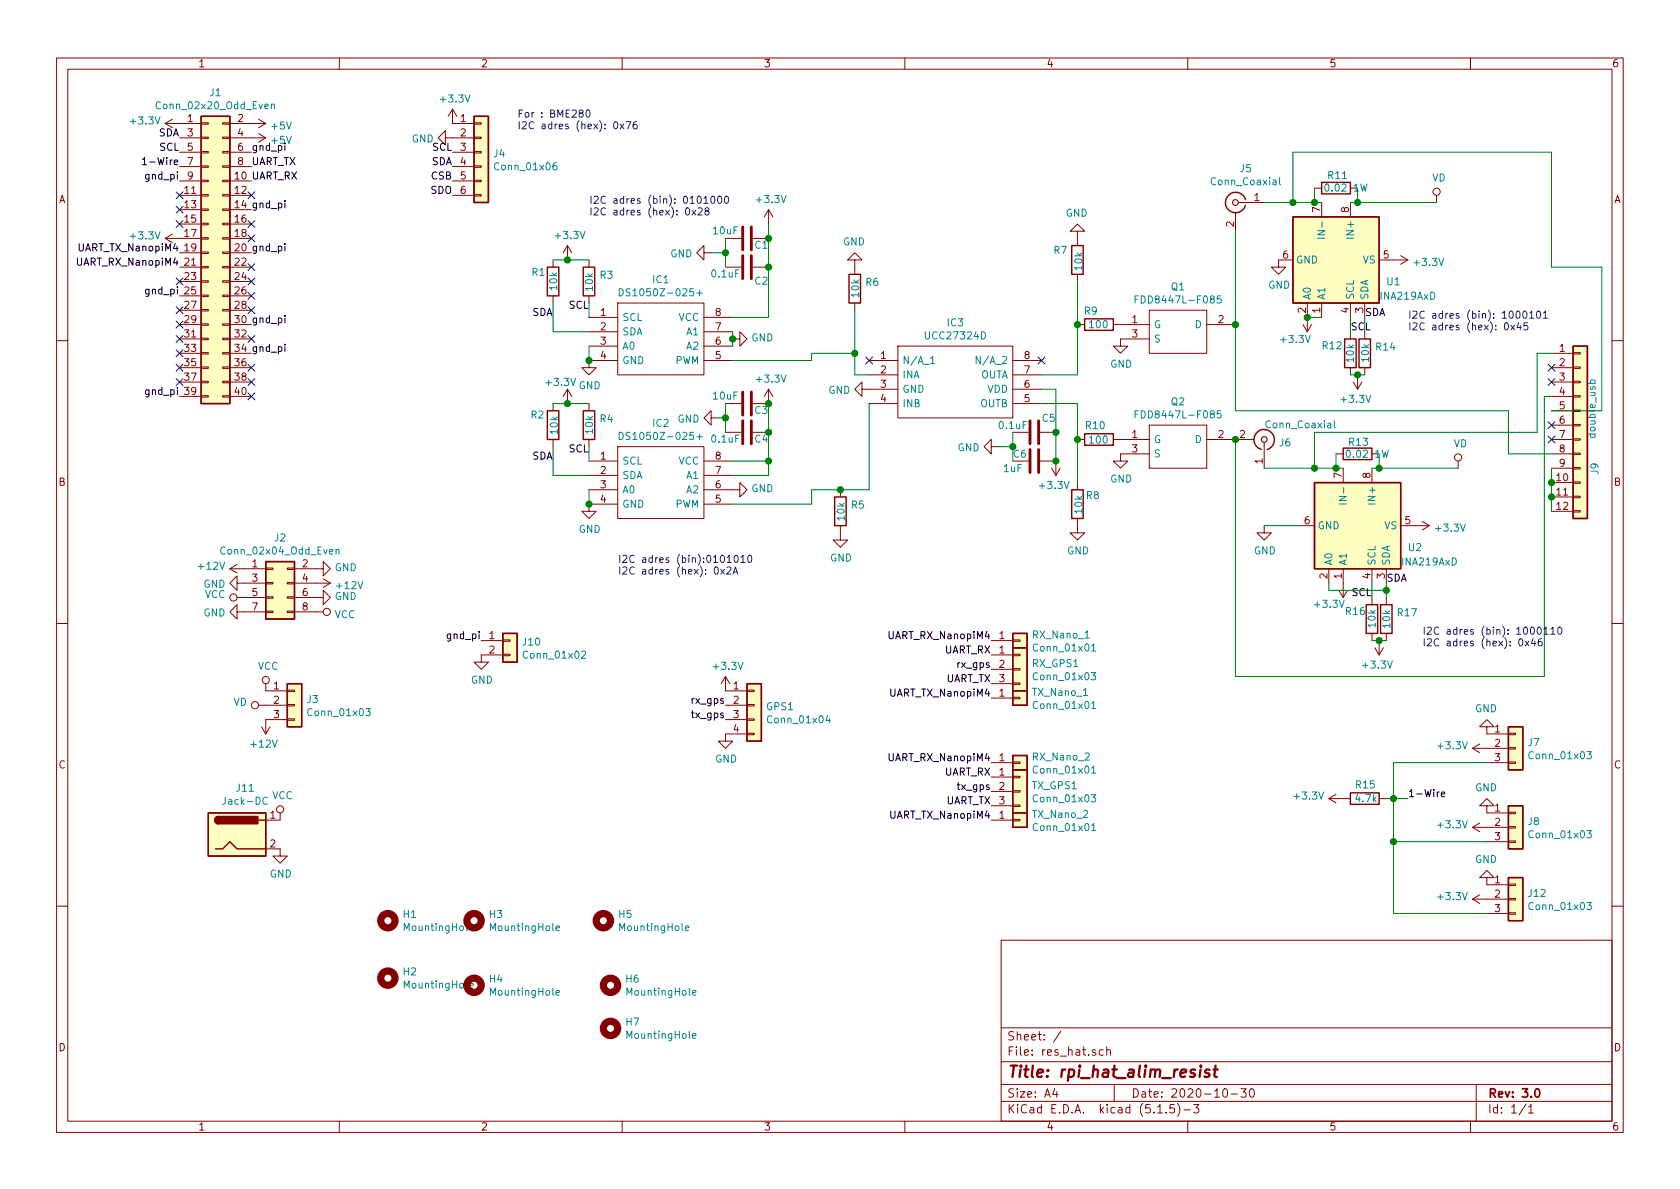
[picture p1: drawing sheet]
<svg xmlns="http://www.w3.org/2000/svg" width="297mm" height="210mm" viewBox="0 0 297 210" stroke-linecap="round" stroke-linejoin="round" font-family="sans-serif">
<g fill="none" stroke="#840000" stroke-width=".18">
<path d="M10 10.3h277v189.9h-277zM12 12.2h273v186.1h-273zM60 10.3v1.9M80 19.3v2.5h3.8M80 19.3l-.8 1.3M80 19.3l.8 1.3M110 10.3v1.9M160 10.3v1.9M210 10.3v1.9M260 10.3v1.9M29.2 21.8l1.3 .8M29.2 21.8h6.4"/>
<path d="M30.5 21.1l-1.3 .7M31.7 24.4h3.9M31.7 32h3.9M31.7 34.5h3.9M31.7 37.1h3.9M31.7 39.6h3.9M31.7 26.9h3.9M31.7 29.5h3.9M35.6 39.5h1.2v.2h-1.2zM35.6 37h1.2v.2h-1.2zM35.6 34.4h1.2v.3h-1.2zM35.6 31.9h1.2v.2h-1.2z"/>
<path d="M35.6 29.3h1.2v.3h-1.2zM35.6 26.8h1.2v.2h-1.2zM35.6 24.3h1.2v.2h-1.2zM35.6 21.7h1.2v.3h-1.2zM39.4 39.5h1.2v.2h-1.2zM39.4 37h1.2v.2h-1.2zM39.4 34.4h1.2v.3h-1.2zM39.4 31.9h1.2v.2h-1.2zM39.4 29.3h1.2v.3h-1.2zM39.4 26.8h1.2v.2h-1.2zM39.4 24.3h1.2v.2h-1.2zM39.4 21.7h1.2v.3h-1.2z"/>
<path d="M40.6 21.8h6.4M40.6 24.4h6.4M40.6 32h3.8M40.6 34.5h3.8M40.6 37.1h3.8M40.6 39.6h3.8M40.6 26.9h3.8M40.6 29.5h3.8M45.7 21.1l1.3 .7M45.7 23.6l1.3 .8M47 21.8l-1.3 .8M47 24.4l-1.3 .7"/>
<path d="M78.7 24.4v-1.3l-1.2 1.3 1.2 1.2v-1.2h5.1M80 32h3.8M80 34.5h3.8M80 26.9h3.8M80 29.5h3.8M83.8 31.9h1.3v.2h-1.3zM83.8 34.4h1.3v.3h-1.3zM83.8 29.3h1.3v.3h-1.3zM83.8 24.3h1.3v.2h-1.3zM83.8 21.7h1.3v.3h-1.3zM83.8 26.8h1.3v.2h-1.3zM135.9 37.1v2.5"/>
<path d="M135.9 37.1l-.8 1.2M135.9 37.1l.8 1.2M218.4 37.6v3.3M218.9 35.8h4.6M232.4 33.3h1.3M233.7 35.8v2.5M238.8 35.8v2.5M254 34.5v1.3M29.2 42.2h6.4M29.2 42.2l1.3 .7M30.5 41.4l-1.3 .8M31.7 47.2h3.9"/>
<path d="M31.7 57.4h3.9M31.7 59.9h3.9M31.7 44.7h3.9M31.7 49.8h3.9M31.7 52.3h3.9M31.7 54.9h3.9M35.6 49.7h1.2v.2h-1.2zM35.6 52.2h1.2v.2h-1.2zM35.6 54.7h1.2v.3h-1.2zM35.6 57.3h1.2v.2h-1.2zM35.6 59.8h1.2v.3h-1.2zM35.6 47.1h1.2v.3h-1.2z"/>
<path d="M35.6 42h1.2v.3h-1.2zM35.6 44.6h1.2v.2h-1.2zM39.4 49.7h1.2v.2h-1.2zM39.4 52.2h1.2v.2h-1.2zM39.4 54.7h1.2v.3h-1.2zM39.4 57.3h1.2v.2h-1.2zM39.4 59.8h1.2v.3h-1.2zM39.4 47.1h1.2v.3h-1.2zM39.4 42h1.2v.3h-1.2zM39.4 44.6h1.2v.2h-1.2zM40.6 47.2h3.8M40.6 42.2h3.8"/>
<path d="M40.6 57.4h3.8M40.6 59.9h3.8M40.6 44.7h3.8M40.6 49.8h3.8M40.6 52.3h3.8M40.6 54.9h3.8M97.8 46v1.2M97.8 52.3v1.3M100.3 43.4v2.6M100.3 43.4l-.7 1.3M100.3 43.4l.8 1.3M104.1 46v1.2"/>
<path d="M104.1 52.3v1.3M104.1 56.1h5.1M104.1 58.7h5.1M109.2 53.6h15.3v12.7h-15.3zM124.5 44.7v-1.3l-1.3 1.3 1.3 1.3v-1.3h1.2M124.5 56.1h5M124.5 58.7h5M128.3 47.2h2.8M128.3 42.2h2.8M129.5 59.9h1.3v-1.2l1.3 1.2-1.3 1.3v-1.3M133.1 47.2h2.8M151.1 46h1.3l-1.3-1.3-1.2 1.3h1.2v2.5"/>
<path d="M151.1 53.6v1.3M190.5 40.9h1.3l-1.3-1.3-1.3 1.3h1.3v2.5M190.5 57.4h1.3M190.5 48.5v1.3M196.8 57.4h6.4M203.2 59.9h-5.1v1.3h1.3l-1.3 1.3-1.3-1.3h1.3M203.2 54.9h10.2v7.6h-10.2zM213.4 57.4h5M228.6 46h-2.5v1.2h1.2l-1.2 1.3-1.3-1.3h1.3M230.4 57.4l.7 1.3M231.1 53.6v5.1M231.9 57.4l-.8 1.3"/>
<path d="M233.7 53.6v2.5M238.8 53.6v2.5M238.8 58.7v1.2M241.3 53.6v2.5M241.3 58.7v1.2M243.8 46h5.1M247.6 45.2l1.3 .8M248.9 46l-1.3 .7M10 60.2h2M31.7 62.5h3.9M31.7 65h3.9M31.7 67.6h3.9"/>
<path d="M31.7 70.1h3.9M35.6 62.4h1.2v.2h-1.2zM35.6 64.9h1.2v.2h-1.2zM35.6 67.4h1.2v.3h-1.2zM35.6 70h1.2v.2h-1.2zM39.4 62.4h1.2v.2h-1.2zM39.4 64.9h1.2v.2h-1.2zM39.4 67.4h1.2v.3h-1.2zM39.4 70h1.2v.2h-1.2zM40.6 62.5h3.8M40.6 65h3.8M40.6 67.6h3.8"/>
<path d="M40.6 70.1h3.8M97.8 71.4v1.2M97.8 77.7v1.3M100.3 68.8l-.7 1.3M100.3 68.8v2.6M100.3 68.8l.8 1.3M104.1 71.4v1.2M104.1 77.7v1.3M104.1 61.2h5.1M109.2 63.7h-5.1v1.3h1.3l-1.3 1.3-1.2-1.3h1.2M109.2 79h15.3v12.7h-15.3zM124.5 61.2h5"/>
<path d="M124.5 63.7h5M125.7 73.9v-1.3l-1.2 1.3 1.2 1.3v-1.3h1.3M128.3 76.4h2.8M128.3 71.4h2.8M135.9 68.8l-.8 1.3M135.9 68.8v2.6M135.9 68.8l.8 1.3M152.4 68.8v-1.2l-1.3 1.2 1.3 1.3v-1.3h6.3M153.7 63.7h5M153.7 71.4h5M153.7 66.3h5M158.7 61.2h20.4v12.7h-20.4z"/>
<path d="M175.3 79v-1.3l-1.3 1.3 1.3 1.3v-1.3h1.2M179.1 76.4h2.8M179.1 63.7h5M179.1 71.4h5M179.1 66.3h5M179.1 68.8h5M183.9 76.4h2.8M190.5 77.7h1.3M196.8 77.7h6.4M203.2 75.2h10.2v7.6h-10.2zM213.4 77.7h8.3M223.5 78.2v4.6"/>
<path d="M238.8 65v1.3M239.3 67.6l.7 1.2M240 66.3v2.5M240.8 67.6l-.8 1.2M241.3 65v1.3M274.3 62.5h3.8M274.3 65h3.8M274.3 67.6h3.8M274.3 70.1h3.8M274.3 72.6h3.8M274.3 75.2h3.8M274.3 77.7h3.8"/>
<path d="M278.1 77.6h1.3v.2h-1.3zM278.1 72.5h1.3v.3h-1.3zM278.1 70h1.3v.2h-1.3zM278.1 67.4h1.3v.3h-1.3zM278.1 64.9h1.3v.2h-1.3zM278.1 75.1h1.3v.2h-1.3zM278.1 62.4h1.3v.2h-1.3zM285 60.2h2M41.9 99.8l-1.3 .8M104.1 81.5h5.1M104.1 84.1h5.1M104.1 86.6h5.1"/>
<path d="M109.2 89.1h-5.1v1.3h1.3l-1.3 1.3-1.2-1.3h1.2M124.5 86.6h6.3v-1.3l1.3 1.3-1.3 1.3v-1.3M124.5 81.5h5M124.5 84.1h5M124.5 89.1h5M148.6 93v2.5h1.3l-1.3 1.3-1.3-1.3h1.3M148.6 86.6v1.3M183.9 81.5h2.8v2.6M185.9 82.8l.8 1.3M187.5 82.8l-.8 1.3M190.5 91.7v2.5h1.3l-1.3 1.3-1.3-1.3h1.3M190.5 85.3v1.3"/>
<path d="M203.2 80.3h-5.1v1.2h1.3l-1.3 1.3-1.3-1.3h1.3M223.5 93v1.2h1.3l-1.3 1.3-1.3-1.3h1.3M229.9 93h2.5M236.2 80.3h1.3M237.5 82.8v2.5M242.6 82.8v2.5M247.6 93h5.1M251.5 92.2l1.2 .8M252.7 93l-1.2 .7M257.8 81.5v1.3M274.3 85.3h3.8M274.3 87.9h3.8"/>
<path d="M274.3 90.4h3.8M274.3 80.3h3.8M274.3 82.8h3.8M278.1 80.1h1.3v.3h-1.3zM278.1 82.7h1.3v.2h-1.3zM278.1 85.2h1.3v.3h-1.3zM278.1 87.8h1.3v.2h-1.3zM278.1 90.3h1.3v.2h-1.3zM10 110.3h2M40.6 100.6h6.4M40.6 100.6l1.3 .7M41.9 108.2v-1.3l-1.3 1.3 1.3 1.3v-1.3h5.1"/>
<path d="M41.9 103.1v-1.3l-1.3 1.3 1.3 1.3v-1.3h5.1M41.9 105.7h5.1M47 108.1h1.3v.2h-1.3zM47 105.5h1.3v.3h-1.3zM47 100.5h1.3v.2h-1.3zM47 103h1.3v.2h-1.3zM50.8 108.1h1.3v.2h-1.3zM50.8 105.5h1.3v.3h-1.3zM50.8 100.5h1.3v.2h-1.3zM50.8 103h1.3v.2h-1.3zM52.1 105.7h5v-1.3l1.3 1.3-1.3 1.2v-1.2M52.1 100.6h5v-1.3l1.3 1.3-1.3 1.2v-1.2"/>
<path d="M52.1 103.1h6.3M52.1 108.2h5M57.1 102.4l1.3 .7M58.4 103.1l-1.3 .8M85.1 113.3h3.8M88.9 115.7h1.3v.2h-1.3zM88.9 113.2h1.3v.2h-1.3zM88.9 115.8h-3.8v1.3h1.3l-1.3 1.3-1.3-1.3h1.3M128.3 119.6v2.6h3.8M128.3 119.6l-.8 1.3M128.3 119.6l.7 1.3M175.3 113.3h3.8"/>
<path d="M175.3 115.8h3.8M175.3 118.4h3.8M179.1 115.7h1.2v.2h-1.2zM179.1 118.2h1.2v.3h-1.2zM179.1 113.2h1.2v.2h-1.2zM234.9 100.6v2.5M236.7 104.4l.8 1.3M237.5 100.6v5.1M238.3 104.4l-.8 1.3M242.6 100.6v2.5M242.6 105.7v1.2M242.6 112v1.3"/>
<path d="M243.1 114.5l.7 1.3M243.8 113.3v2.5M244.6 114.5l-.8 1.3M245.1 100.6v2.5M245.1 105.7v1.2M245.1 112v1.3M285 110.3h2M45.7 124.7h5.1M46.2 128.5l.8 1.3M47 120.9v1.3h3.8M47.8 128.5l-.8 1.3M50.8 127.1h1.3v.3h-1.3z"/>
<path d="M50.8 122h1.3v.3h-1.3zM50.8 124.6h1.3v.2h-1.3zM50.8 127.2h-3.8v2.6M128.3 124.7h3.8M128.3 127.2h3.8M132.1 129.7h1.2v.2h-1.2zM132.1 127.1h1.2v.3h-1.2zM132.1 122h1.2v.3h-1.2zM132.1 124.6h1.2v.2h-1.2zM132.1 129.8h-3.8v1.3h1.2l-1.2 1.2-1.3-1.2h1.3M175.3 134.9h3.8M175.3 137.4h3.8"/>
<path d="M175.3 139.9h3.8M175.3 120.9h3.8M175.3 123.4h3.8M179.1 137.3h1.2v.2h-1.2zM179.1 139.8h1.2v.3h-1.2zM179.1 120.8h1.2v.2h-1.2zM179.1 123.3h1.2v.3h-1.2zM179.1 134.7h1.2v.3h-1.2zM260.3 132.3l1.3 .8M260.3 132.3h6.4M261.6 131.6l-1.3 .7M262.9 128.5h1.3l-1.3-1.3-1.3 1.3h1.3v1.3h3.8"/>
<path d="M262.9 134.9h3.8M266.7 134.7h1.3v.3h-1.3zM266.7 129.7h1.3v.2h-1.3zM266.7 132.2h1.3v.3h-1.3zM47 150.1h2.5v1.3h1.3l-1.3 1.2-1.2-1.2h1.2M49.5 143.8v1.2h-2.5M175.3 142.5h3.8M175.3 145h3.8M179.1 142.4h1.2v.2h-1.2zM179.1 144.9h1.2v.3h-1.2zM234.9 141.2h3.9M234.9 141.2l1.3 .8"/>
<path d="M236.2 140.5l-1.3 .7M243.8 141.2h1.3M260.3 146.3h6.4M260.3 146.3l1.3 .8M260.3 159h6.4M260.3 159l1.3 .8M261.6 145.5l-1.3 .8M261.6 158.2l-1.3 .8M262.9 142.5h1.3l-1.3-1.3-1.3 1.3h1.3v1.3h3.8M262.9 155.2h1.3l-1.3-1.3-1.3 1.3h1.3v1.3h3.8M262.9 148.8h3.8M266.7 148.7h1.3v.3h-1.3z"/>
<path d="M266.7 143.6h1.3v.3h-1.3zM266.7 146.2h1.3v.2h-1.3zM266.7 156.3h1.3v.3h-1.3zM266.7 158.9h1.3v.2h-1.3zM10 160.2h2M177 166.3h108v32h-108zM262.9 161.5h3.8M266.7 161.4h1.3v.3h-1.3zM285 160.2h2M60 198.3v1.9M110 198.3v1.9M160 198.3v1.9"/>
<path d="M177 194.8h108M177 191.8h108M177 187.8h108M177 181.8h108M186.5 192.5l-.4 1h1M186.8 193v1M187.6 182.3l-1.3 2M195 185.7l-.4-.1-.3 .3 .1 .6 .2 .1 .4-.1M195.7 185.7h.1a.37 .37 0 0 1 .5 .1v.8M195.7 185.1v1.5M197 191.8v3M204.7 196.8h.8"/>
<path d="M206.2 196.7v.1M207.6 195.3h-.7l-.1 .7 .2-.1 .5 .1 .2 .2-.1 .5-.2 .1-.6-.1M208.2 195.1a1.71 1.71 0 0 1 0 2.3M209.3 196.3h1.2M210 198.3v1.9M211 195.3h1l-.5 .6 .4 .1v.7l-.2 .1-.7-.1M216.3 192.7l.4-.2a.94 .94 0 0 1 0 1.5 .79 .79 0 0 1-.4-1.3zM217.7 193.5h1.1M219.4 192.5h.9l-.5 .6 .5 .1v.7l-.3 .1-.6-.1M221.1 192.6l.2-.1a.8 .8 0 0 1 .5 .8 .8 .8 0 0 1-.5 .7 1 1 0 0 1-.2-1.4zM260 198.3v1.9M261 191.8v6.5"/>
<path d="M269.8 195.2l-1.2 2M270.3 195.8l.4-.5v1.5M270.3 196.8h.8"/>
<circle cx="254" cy="33.9" r=".63"/>
<circle cx="257.8" cy="80.9" r=".63"/>
<circle cx="41.3" cy="105.7" r=".63"/>
<circle cx="57.8" cy="108.2" r=".63"/>
<circle cx="45.1" cy="124.7" r=".63"/>
<circle cx="47" cy="120.3" r=".63"/>
<circle cx="49.5" cy="143.1" r=".63"/>
</g>
<path d="M271.5 192.7l.2-.2a.81 .81 0 0 1 .6 .6 .81 .81 0 0 1-.3 .8l-.1 .1a.79 .79 0 0 1-.4-1.3z" fill="none" stroke="#840000" stroke-width=".3"/>
<path d="M212.3 189.1l-.2 1.3M212.3 188.4v.2M213.9 189.2a.49 .49 0 0 0-.8 .3v.2l.5 .1 .3 .3-.4 .3-.5-.1M214.6 189.1h.7M214.9 188.4l-.2 1.8 .1 .1 .3 .1" fill="none" stroke="#840000" stroke-width=".41"/>
<g fill="#ffffc2" stroke="#ffffc2" stroke-width=".18">
<path d="M47 99.3h5.1v10.2h-5.1z"/>
<path d="M266.7 142.5h2.5v7.6h-2.5z"/>
<path d="M266.7 128.5h2.5v7.6h-2.5z"/>
<path d="M50.8 120.9h2.5v7.6h-2.5z"/>
<path d="M179.1 136.1h2.5v7.7h-2.5z"/>
<path d="M179.1 143.8h2.5v2.5h-2.5z"/>
<path d="M266.7 155.2h2.5v7.6h-2.5z"/>
<path d="M278.1 61.2h2.6v30.5h-2.6z"/>
<path d="M88.9 112h2.5v5.1h-2.5z"/>
<path d="M36.8 143.8h10.2v7.6h-10.2z"/>
<path d="M132.1 120.9h2.5v10.2h-2.5z"/>
<path d="M179.1 114.5h2.5v7.7h-2.5z"/>
<path d="M179.1 112h2.5v2.5h-2.5z"/>
<path d="M179.1 122.2h2.5v2.5h-2.5z"/>
<path d="M179.1 133.6h2.5v2.5h-2.5z"/>
<path d="M228.6 38.3h15.2v15.3h-15.2z"/>
<path d="M232.4 85.3h15.2v15.3h-15.2z"/>
<path d="M35.6 20.6h5v50.8h-5z"/>
<path d="M83.8 20.6h2.6v15.2h-2.6z"/>
</g>
<g fill="none" stroke="#840000" stroke-width=".25">
<path d="M35.6 20.6h5v50.8h-5zM83.8 20.6h2.6v15.2h-2.6zM220.2 35.3a1.8 1.8 0 0 0-2.7-1 1.8 1.8 0 0 0-.1 2.9 1.8 1.8 0 0 0 2.8-.9M228.6 38.3h15.2v15.3h-15.2zM233.7 32.3h5.1v2h-5.1zM96.8 47.2h2v5.1h-2zM103.1 47.2h2.1v5.1h-2.1zM150.1 48.5h2v5.1h-2zM189.5 43.4h2v5.1h-2zM191.8 56.4h5v2h-5zM237.7 59.9h2.1v5.1h-2.1zM240.3 59.9h2v5.1h-2z"/>
<path d="M96.8 72.6h2v5.1h-2zM103.1 72.6h2.1v5.1h-2.1zM191.8 76.7h5v2h-5zM223.5 76a1.8 1.8 0 0 1 1.8 1.5 1.8 1.8 0 0 1-1.3 2M223.5 75.9a1.8 1.8 0 0 0-1.8 1.6 1.8 1.8 0 0 0 1.3 2M237.5 79.2h5.1v2.1h-5.1zM278.1 61.2h2.6v30.5h-2.6zM47 99.3h5.1v10.2h-5.1zM147.6 87.9h2v5.1h-2zM189.5 86.6h2v5.1h-2zM232.4 85.3h15.2v15.3h-15.2zM88.9 112h2.5v5.1h-2.5z"/>
<path d="M179.1 114.5h2.5v7.7h-2.5zM179.1 112h2.5v2.5h-2.5zM241.6 106.9h2v5.1h-2zM244.1 106.9h2v5.1h-2zM50.8 120.9h2.5v7.6h-2.5zM132.1 120.9h2.5v10.2h-2.5zM179.1 136.1h2.5v7.7h-2.5zM179.1 122.2h2.5v2.5h-2.5zM179.1 133.6h2.5v2.5h-2.5zM266.7 128.5h2.5v7.6h-2.5zM36.8 143.8h10.2v7.6h-10.2zM38.1 150.1h1.3l1.2-1.3 1.3 1.3h5.1"/>
<path d="M38.6 144.4a.63 .63 0 0 0-.6 .6 .63 .63 0 0 0 .6 .7M45.7 145h1.3M179.1 143.8h2.5v2.5h-2.5zM238.8 140.2h5v2h-5zM266.7 142.5h2.5v7.6h-2.5zM266.7 155.2h2.5v7.6h-2.5z"/>
</g>
<g fill="none" stroke="#008484" stroke-width=".18">
<path d="M48 18.5l.2-.1 .3 .1v.7M48 18.4v.8M98.4 28.8h-.4a.87 .87 0 0 0 0 1.2l.4-.1v-.5l-.4-.1-.2 .2M226.2 31.4v1.1l.2 .2M109.5 51a.64 .64 0 0 1 .7 .7 .64 .64 0 0 1-.7 .6zM123.2 51.8h1M123.7 51.4v.9M200.7 52.9h.4M201.3 52.3h-.6v1.3M215.8 52.3h-.5l-.1 .6 .5-.1 .2 .3v.3l-.2 .2-.5-.1M233 42.1h1.2M238 42.1h1.3"/>
<path d="M109.5 76.4a.64 .64 0 0 1 .7 .7 .64 .64 0 0 1-.7 .6zM123.2 77.2h1M123.7 76.8v.9M164.5 63.4l.4-.4v1.3M164.5 64.3h.8M173.3 63v1.3l-.7-1.3v1.3M200.7 73.2h.4M201.3 72.6h-.6v1.3M215.8 72.6h-.5l-.1 .6 .5-.1 .2 .3v.3l-.2 .2-.5-.1M235.9 74.4v1.1l.2 .2M281.3 67.8l-.1-.4 .2-.2 .6 .1v.5M59.4 97.3l.2-.2 .3 .1v.8"/>
<path d="M59.4 97.1v.9M236.8 89.1h1.2M241.9 89.1h1.2M102.8 115.3l.5-.2 .3 .4-.1 .2-.7 .7h.8M192.9 118.9h.8l-.4 .5 .4 .2-.1 .6h-.5l-.2-.1M193 114.2l.4-.3v1.2M193 115.1h.7M64.7 125.3h.8l-.5 .5 .4 .1v.6l-.5 .1-.2-.2M146.3 126.5l-.3 .9h.8M146.6 127v.8M193 124.4l.4-.4v1.3M193 135.8l.4-.3v1.2"/>
<path d="M193 125.3h.7M193 136.7h.7M280.6 132.9h.8l-.5 .5 .4 .1v.6l-.5 .1-.2-.1M47.3 141.1a.6 .6 0 0 0-.9 .4 .6 .6 0 0 0 .6 .7l.3-.1M192.9 140.5h.8l-.4 .5 .4 .1-.1 .7h-.5l-.2-.1M193 146l.4-.4v1.3M193 146.9h.7M280.6 146.9h.8l-.5 .5 .4 .1v.6l-.5 .1-.2-.2M280.6 159.6h.8l-.5 .5 .4 .1v.6l-.5 .1-.2-.2M83.1 164.1l.6-.1-.1-.2-.3-.1-.2 .2 .1 .6h.4M83.1 174.3l.6-.1-.1-.3h-.3l-.2 .2 .1 .6h.4M98.3 164.1l.6-.1v-.2l-.4-.1-.2 .2 .1 .6h.5"/>
<path d="M98.3 175.6l.6-.1v-.3h-.4l-.2 .1 .1 .6h.5M121.2 164.1l.6-.1-.1-.2-.3-.1-.2 .2 .1 .6h.4M122.5 175.6l.6-.1-.1-.3h-.3l-.2 .1v.6h.5M122.5 183.2l.6-.1-.1-.3h-.3l-.2 .2v.6h.5"/>
</g>
<path d="M131.3 40.1v4.1M131.3 45.2v4.1M132.8 40.1v4.1M132.8 45.2v4.1M131.3 69.3v4.1M131.3 74.4v4.1M132.8 69.3v4.1M132.8 74.4v4.1M182.1 74.4v4.1M182.1 79.5v4.1M183.6 74.4v4.1M183.6 79.5v4.1" fill="none" stroke="#840000" stroke-width=".51"/>
<g fill="none" stroke="#840000" stroke-width="1.3">
<circle cx="68.6" cy="173" r="1.27"/>
<circle cx="68.6" cy="162.8" r="1.27"/>
<circle cx="83.8" cy="174.2" r="1.27"/>
<circle cx="83.8" cy="162.8" r="1.27"/>
<circle cx="106.7" cy="162.8" r="1.27"/>
<circle cx="107.9" cy="174.2" r="1.27"/>
<circle cx="107.9" cy="181.9" r="1.27"/>
</g>
<g fill="#840000" stroke="#840000" stroke-width=".25">
<path d="M38.2 144.6l.4-.2v1.3a.64 .64 0 0 1-.6-.4 .64 .64 0 0 1 .2-.7z"/>
<path d="M38.6 144.4h7v1.3h-7z"/>
</g>
<g fill="none" stroke="#840000" stroke-width=".2">
<circle cx="218.4" cy="35.8" r=".51"/>
<circle cx="223.5" cy="77.7" r=".51"/>
</g>
<g fill="none" stroke="#008400" stroke-width=".18">
<path d="M135.9 39.6v16.5h-6.4M223.5 35.8h10.2M228.6 35.8v-8.9h45.7v20.3h8.9v25.4h-8.9M232.4 33.3v2.5M238.8 35.8h15.2M240 33.3v2.5M97.8 46h6.3M97.8 53.6v5.1h6.3M104.1 53.6v2.5M125.7 44.7h2.6M128.3 42.2v5M129.5 58.7v2.5"/>
<path d="M151.1 54.9v11.4h2.6M190.5 49.8v16.5h-6.4M218.4 40.9v31.7h48.3v7.7h7.6M231.1 56.1h2.6M238.8 56.1v2.6M241.3 56.1v2.6M97.8 79v5.1h6.3M97.8 71.4h6.3M104.1 61.2v2.5M104.1 79v2.5M127 73.9h1.3M128.3 71.4v5"/>
<path d="M135.9 71.4v12.7h-6.4M151.1 62.5h-7.6v1.2h-14M153.7 71.4v15.2h-10.2v2.5h-14M176.5 79h2.6M179.1 76.4v5.1M184.1 71.4h6.4v13.9M184.1 68.8h2.6v12.7M238.8 66.3h2.5M274.3 70.1h-1.3v49.5h-54.6v-41.9M274.3 62.5h-2.5v13.9h-39.4v6.4M104.1 86.6v2.5M129.5 81.5h6.4"/>
<path d="M223.5 93h6.4M223.5 82.8h14M236.2 80.3v2.5M242.6 82.8h15.2M243.8 80.3v2.5M274.3 82.8v7.6M234.9 103.1v1.3h10.2M242.6 103.1v2.6M242.6 113.3h2.5M245.1 103.1v2.6M262.9 134.9h-16.5v26.6h16.5M245.1 141.2h3.8"/>
<path d="M246.4 148.8h16.5"/>
</g>
<path d="M25.2 28.2l.4-.3v1.2M25.2 29.1h.7M50.4 35.5v.1M50.4 25.7v.9M50.4 35.9v.8M50.4 55.8v.1M50.4 43.1v.1M50.4 43.5v.9M50.4 56.2v.9M50.4 60.9v.1M50.4 61.3v.8M254.8 140.5l.6-.1v-.3l-.4-.1-.2 .2 .1 .6h.5" fill="none" stroke="#000" stroke-width=".18"/>
<g fill="none" stroke="#0000c2" stroke-width=".18">
<path d="M103.7 19.6l.2-.1a.69 .69 0 0 1 .4 .6 .69 .69 0 0 1-.4 .6l-.2-.1-.1-.4zM102.6 20l-.2-.1v-.3l.5-.1 .2 .2-.1 .2-.5 .2-.1 .1v.4l.2 .1h.4l.1-.2v-.3l-.2-.2M108.6 21.6l.2-.1a.67 .67 0 0 1 .4 .6 .67 .67 0 0 1-.4 .7l-.2-.1-.1-.4zM109.7 21.9l.6 .9M110.3 21.9l-.6 .9M110.7 21.5h.8l-.5 1.3M112.5 21.5h-.2a.79 .79 0 0 0-.1 1.3l.3-.1 .2-.5-.3-.2h-.2l-.3 .2M121.3 36.9l.2-.2a.67 .67 0 0 1 .4 .7 .67 .67 0 0 1-.4 .6l-.2-.1-.1-.4zM122.4 37.2l.6 .8M123 37.2l-.6 .8M123.4 36.9l.5-.2 .3 .4-.1 .2-.7 .7h.8M124.5 35l.3-.3v1.3"/>
<path d="M124.5 36h.7M124.9 37.3l-.3-.3 .3-.3h.2l.3 .3-.1 .2-.5 .2-.2 .1v.3l.3 .2h.3l.2-.2v-.3l-.3-.2M125.8 34.8l.2-.1a.69 .69 0 0 1 .4 .6 .69 .69 0 0 1-.4 .7l-.3-.3v-.2zM127 34.8l.2-.1a.67 .67 0 0 1 .4 .6 .67 .67 0 0 1-.4 .7l-.3-.5zM128.2 34.8l.2-.1a.67 .67 0 0 1 .4 .6 .67 .67 0 0 1-.4 .7l-.3-.3v-.2zM266.1 57.2l.2-.1a.67 .67 0 0 1 .4 .6 .67 .67 0 0 1-.4 .6l-.2-.1-.1-.3zM267.1 57.5l.7 .8M267.8 57.5l-.7 .8M268.1 55.1l.2-.1a.67 .67 0 0 1 .5 .6 .67 .67 0 0 1-.5 .7l-.2-.1-.1-.4zM268.5 57l-.3 .9h.8M268.8 57.5v.8M269.4 55.1l.1-.1a.67 .67 0 0 1 .5 .6 .67 .67 0 0 1-.5 .7l-.3-.5z"/>
<path d="M270.1 57.1h-.6l-.1 .6 .5-.1 .3 .2v.3l-.3 .2-.5-.1M270.5 55.4l.3-.4v1.3M270.5 56.3h.7M271.8 55.1l.2-.1a.67 .67 0 0 1 .4 .6 .67 .67 0 0 1-.4 .7l-.3-.5zM272.9 55.4l.3-.4v1.3M272.9 56.3h.7M128.6 98.5l.3-.3v1.3M128.6 99.5h.7M129.9 98.3l.2-.1a.69 .69 0 0 1 .4 .6 .69 .69 0 0 1-.4 .7l-.2-.2-.1-.3zM131 98.5l.4-.3v1.3M131 99.5h.7M132.3 98.3l.2-.1a.69 .69 0 0 1 .4 .6 .69 .69 0 0 1-.4 .7l-.2-.3-.1-.2z"/>
<path d="M127.4 100.7l.7 .8M128.1 100.7l-.7 .8M128.5 100.4l.5-.2 .2 .4v.2l-.8 .7h.8M129.6 101.5l.4-1.3 .5 1.3M129.7 101.2h.6M268.6 113.1l.2-.2a.67 .67 0 0 1 .5 .7 .67 .67 0 0 1-.5 .6l-.2-.1-.1-.4zM269.7 113.4l.6 .8M270.3 113.4l-.6 .8M271.1 112.9l-.3 .9h.8M271.3 113.4v.8M271.9 111l.2-.1a.67 .67 0 0 1 .4 .6 .67 .67 0 0 1-.4 .7l-.3-.5zM272.6 112.9h-.3a.79 .79 0 0 0-.1 1.3h.4l.1-.5-.3-.3h-.2l-.2 .3"/>
<path d="M273 111.2l.4-.3v1.3M273 112.2h.7M274.2 111.2l.4-.3v1.3M274.2 112.2h.7M275.5 111l.2-.1a.67 .67 0 0 1 .5 .6 .67 .67 0 0 1-.5 .7l-.2-.3-.1-.2z"/>
</g>
<g fill="#008400" stroke="#008400" stroke-width=".25">
<circle cx="245.1" cy="104.4" r=".51"/>
<circle cx="104.1" cy="63.7" r=".51"/>
<circle cx="240" cy="66.3" r=".51"/>
<circle cx="218.4" cy="77.7" r=".51"/>
<circle cx="218.4" cy="57.4" r=".51"/>
<circle cx="231.1" cy="56.1" r=".51"/>
<circle cx="246.4" cy="141.2" r=".51"/>
<circle cx="232.4" cy="35.8" r=".51"/>
<circle cx="243.8" cy="82.8" r=".51"/>
<circle cx="236.2" cy="82.8" r=".51"/>
<circle cx="232.4" cy="82.8" r=".51"/>
<circle cx="228.6" cy="35.8" r=".51"/>
<circle cx="274.3" cy="87.9" r=".51"/>
<circle cx="274.3" cy="85.3" r=".51"/>
<circle cx="129.5" cy="59.9" r=".51"/>
<circle cx="186.7" cy="81.5" r=".51"/>
<circle cx="179.1" cy="79" r=".51"/>
<circle cx="104.1" cy="89.1" r=".51"/>
<circle cx="186.7" cy="76.4" r=".51"/>
<circle cx="240" cy="35.8" r=".51"/>
<circle cx="135.9" cy="81.5" r=".51"/>
<circle cx="100.3" cy="46" r=".51"/>
<circle cx="100.3" cy="71.4" r=".51"/>
<circle cx="190.5" cy="77.7" r=".51"/>
<circle cx="190.5" cy="57.4" r=".51"/>
<circle cx="151.1" cy="62.5" r=".51"/>
<circle cx="246.4" cy="148.8" r=".51"/>
<circle cx="148.6" cy="86.6" r=".51"/>
<circle cx="135.9" cy="42.2" r=".51"/>
<circle cx="135.9" cy="47.2" r=".51"/>
<circle cx="128.3" cy="73.9" r=".51"/>
<circle cx="243.8" cy="113.3" r=".51"/>
<circle cx="135.9" cy="76.4" r=".51"/>
<circle cx="128.3" cy="44.7" r=".51"/>
<circle cx="135.9" cy="71.4" r=".51"/>
</g>
<g fill="none" stroke="#000084" stroke-width=".18">
<path d="M31.1 33.9l1.3 1.2M31.1 36.5l1.3 1.2M31.1 39l1.3 1.2M32.4 33.9l-1.3 1.2M32.4 36.5l-1.3 1.2M32.4 39l-1.3 1.2M43.8 39l1.3 1.2M43.8 33.9l1.3 1.2M45.1 39l-1.3 1.2M45.1 33.9l-1.3 1.2M31.1 49.2l1.3 1.2M31.1 54.2l1.3 1.3"/>
<path d="M31.1 56.8l1.3 1.2M31.1 59.3l1.3 1.2M32.4 49.2l-1.3 1.2M32.4 54.2l-1.3 1.3M32.4 56.8l-1.3 1.2M32.4 59.3l-1.3 1.2M43.8 41.5l1.3 1.3M43.8 49.2l1.3 1.2M43.8 46.6l1.3 1.2M43.8 51.7l1.3 1.2M43.8 54.2l1.3 1.3M43.8 59.3l1.3 1.2"/>
<path d="M45.1 41.5l-1.3 1.3M45.1 46.6l-1.3 1.2M45.1 49.2l-1.3 1.2M45.1 51.7l-1.3 1.2M45.1 54.2l-1.3 1.3M45.1 59.3l-1.3 1.2M31.1 61.9l1.3 1.2M31.1 64.4l1.3 1.2M31.1 66.9l1.3 1.3M32.4 61.9l-1.3 1.2M32.4 64.4l-1.3 1.2M32.4 66.9l-1.3 1.3"/>
<path d="M43.8 66.9l1.3 1.3M43.8 64.4l1.3 1.2M43.8 69.5l1.3 1.2M45.1 64.4l-1.3 1.2M45.1 66.9l-1.3 1.3M45.1 69.5l-1.3 1.2M153.1 63.1l1.2 1.3M154.3 63.1l-1.2 1.3M183.5 63.1l1.3 1.3M184.8 63.1l-1.3 1.3M273.7 77.1l1.2 1.2M273.7 66.9l1.2 1.3"/>
<path d="M273.7 64.4l1.2 1.2M273.7 74.6l1.2 1.2M274.9 77.1l-1.2 1.2M274.9 66.9l-1.2 1.3M274.9 64.4l-1.2 1.2M274.9 74.6l-1.2 1.2"/>
</g>
<text font-size="2.8" fill="#840000" x="178" y="190.5">Title: rpi_hat_alim_resist</text>
<g font-size="2.1" fill="#840000">
<text x="178" y="184">Sheet: /</text>
<text x="178" y="186.7">File: res_hat.sch</text>
<text x="178" y="196.9">KiCad E.D.A. kicad (5.1.5)-3</text>
<text x="178" y="194.1">Size: A4</text>
<text x="200" y="194.1">Date: 2020-10-30</text>
<text x="263" y="194.1">Rev: 3.0</text>
<text x="263" y="196.9">Id: 1/1</text>
</g>
<g font-size="1.8" fill="#840000">
<text x="35" y="11.9">1</text>
<text x="85" y="11.9">2</text>
<text x="135" y="11.9">3</text>
<text x="185" y="11.9">4</text>
<text x="235" y="11.9">5</text>
<text x="285" y="11.9">6</text>
<text x="33.2" y="21.6">1</text>
<text x="42.1" y="21.6">2</text>
<text x="81.4" y="21.6">1</text>
<text x="33.2" y="24.1">3</text>
<text x="33.2" y="26.7">5</text>
<text x="33.2" y="29.2">7</text>
<text x="42.1" y="24.1">4</text>
<text x="42.1" y="26.7">6</text>
<text x="42.1" y="29.2">8</text>
<text x="81.4" y="24.1">2</text>
<text x="81.4" y="26.7">3</text>
<text x="81.4" y="29.2">4</text>
<text x="10.4" y="35.9">A</text>
<text x="32.7" y="34.3">11</text>
<text x="33.2" y="31.7">9</text>
<text x="41.6" y="34.3">12</text>
<text x="81.4" y="31.7">5</text>
<text x="81.4" y="34.3">6</text>
<text x="221.8" y="35.6">1</text>
<text x="285.4" y="35.9">A</text>
<text x="32.7" y="36.8">13</text>
<text x="32.7" y="39.4">15</text>
<text x="32.7" y="41.9">17</text>
<text x="41.6" y="39.4">16</text>
<text x="41.6" y="41.9">18</text>
<text x="218.2" y="40.1" transform="rotate(-90 218.2 40.1)">2</text>
<text x="233.4" y="37.6" transform="rotate(-90 233.4 37.6)">7</text>
<text x="238.5" y="37.6" transform="rotate(-90 238.5 37.6)">8</text>
<text x="32.7" y="44.4">19</text>
<text x="32.7" y="47">21</text>
<text x="41.6" y="47">22</text>
<text x="226.8" y="45.7">6</text>
<text x="244.6" y="45.7">5</text>
<text x="32.7" y="49.5">23</text>
<text x="32.7" y="52.1">25</text>
<text x="41.6" y="49.5">24</text>
<text x="41.6" y="52.1">26</text>
<text x="32.7" y="54.6">27</text>
<text x="32.7" y="57.1">29</text>
<text x="32.7" y="59.7">31</text>
<text x="41.6" y="54.6">28</text>
<text x="41.6" y="59.7">32</text>
<text x="106.2" y="55.9">1</text>
<text x="106.2" y="58.4">2</text>
<text x="126.5" y="55.9">8</text>
<text x="126.5" y="58.4">7</text>
<text x="200.2" y="57.1">1</text>
<text x="200.2" y="59.7">3</text>
<text x="215.4" y="57.1">2</text>
<text x="230.9" y="55.3" transform="rotate(-90 230.9 55.3)">2</text>
<text x="233.4" y="55.3" transform="rotate(-90 233.4 55.3)">1</text>
<text x="238.5" y="55.3" transform="rotate(-90 238.5 55.3)">4</text>
<text x="241" y="55.3" transform="rotate(-90 241 55.3)">3</text>
<text x="32.7" y="62.2">33</text>
<text x="32.7" y="64.8">35</text>
<text x="41.6" y="64.8">36</text>
<text x="106.2" y="61">3</text>
<text x="106.2" y="63.5">4</text>
<text x="126.5" y="61">6</text>
<text x="126.5" y="63.5">5</text>
<text x="155.7" y="63.5">1</text>
<text x="181.1" y="63.5">8</text>
<text x="275.7" y="62.2">1</text>
<text x="275.7" y="64.8">2</text>
<text x="32.7" y="67.3">37</text>
<text x="32.7" y="69.8">39</text>
<text x="41.6" y="67.3">38</text>
<text x="41.6" y="69.8">40</text>
<text x="155.7" y="66">2</text>
<text x="155.7" y="68.6">3</text>
<text x="155.7" y="71.1">4</text>
<text x="181.1" y="66">7</text>
<text x="181.1" y="68.6">6</text>
<text x="181.1" y="71.1">5</text>
<text x="275.7" y="67.3">3</text>
<text x="275.7" y="69.8">4</text>
<text x="200.2" y="77.5">1</text>
<text x="215.4" y="77.5">2</text>
<text x="219.2" y="77.5">2</text>
<text x="275.7" y="72.4">5</text>
<text x="275.7" y="74.9">6</text>
<text x="275.7" y="77.5">7</text>
<text x="106.2" y="81.3">1</text>
<text x="106.2" y="83.8">2</text>
<text x="126.5" y="81.3">8</text>
<text x="126.5" y="83.8">7</text>
<text x="200.2" y="80">3</text>
<text x="223.3" y="82" transform="rotate(-90 223.3 82)">1</text>
<text x="275.7" y="80">8</text>
<text x="275.7" y="82.5">9</text>
<text x="10.4" y="85.9">B</text>
<text x="106.2" y="86.4">3</text>
<text x="106.2" y="88.9">4</text>
<text x="126.5" y="86.4">6</text>
<text x="126.5" y="88.9">5</text>
<text x="237.2" y="84.6" transform="rotate(-90 237.2 84.6)">7</text>
<text x="242.3" y="84.6" transform="rotate(-90 242.3 84.6)">8</text>
<text x="275.3" y="85.1">10</text>
<text x="275.3" y="87.6">11</text>
<text x="285.4" y="85.9">B</text>
<text x="230.7" y="92.7">6</text>
<text x="248.4" y="92.7">5</text>
<text x="275.3" y="90.2">12</text>
<text x="44.6" y="100.3">1</text>
<text x="53.5" y="100.3">2</text>
<text x="44.6" y="102.9">3</text>
<text x="44.6" y="105.4">5</text>
<text x="44.6" y="107.9">7</text>
<text x="53.5" y="102.9">4</text>
<text x="53.5" y="105.4">6</text>
<text x="53.5" y="107.9">8</text>
<text x="234.7" y="102.3" transform="rotate(-90 234.7 102.3)">2</text>
<text x="237.2" y="102.3" transform="rotate(-90 237.2 102.3)">1</text>
<text x="242.3" y="102.3" transform="rotate(-90 242.3 102.3)">4</text>
<text x="244.9" y="102.3" transform="rotate(-90 244.9 102.3)">3</text>
<text x="86.5" y="113">1</text>
<text x="176.7" y="113">1</text>
<text x="86.5" y="115.6">2</text>
<text x="176.7" y="115.6">1</text>
<text x="176.7" y="118.1">2</text>
<text x="48.4" y="121.9">1</text>
<text x="48.4" y="124.5">2</text>
<text x="129.7" y="121.9">1</text>
<text x="129.7" y="124.5">2</text>
<text x="176.7" y="120.6">3</text>
<text x="176.7" y="123.2">1</text>
<text x="48.4" y="127">3</text>
<text x="129.7" y="127">3</text>
<text x="129.7" y="129.5">4</text>
<text x="264.3" y="129.5">1</text>
<text x="10.4" y="135.9">C</text>
<text x="176.7" y="137.2">1</text>
<text x="176.7" y="134.6">1</text>
<text x="264.3" y="132.1">2</text>
<text x="264.3" y="134.6">3</text>
<text x="285.4" y="135.9">C</text>
<text x="176.7" y="139.7">2</text>
<text x="176.7" y="142.2">3</text>
<text x="264.3" y="143.5">1</text>
<text x="47.8" y="144.8">1</text>
<text x="47.8" y="149.9">2</text>
<text x="176.7" y="144.8">1</text>
<text x="264.3" y="146">2</text>
<text x="264.3" y="148.6">3</text>
<text x="264.3" y="156.2">1</text>
<text x="264.3" y="158.7">2</text>
<text x="264.3" y="161.3">3</text>
<text x="10.4" y="185.9">D</text>
<text x="285.4" y="185.9">D</text>
<text x="35" y="199.9">1</text>
<text x="85" y="199.9">2</text>
<text x="135" y="199.9">3</text>
<text x="185" y="199.9">4</text>
<text x="235" y="199.9">5</text>
<text x="285" y="199.9">6</text>
</g>
<g font-size="1.8" fill="#008484">
<text x="37.1" y="17">J1</text>
<text x="23.2" y="22">+3.3V</text>
<text x="28" y="19.3">Conn_02x20_Odd_Even</text>
<text x="48.1" y="22.9">+5V</text>
<text x="78.1" y="18.1">+3.3V</text>
<text x="72.8" y="25.2">GND</text>
<text x="87.3" y="27.8">J4</text>
<text x="87.8" y="30.1">Conn_01x06</text>
<text x="133.9" y="35.9">+3.3V</text>
<text x="214.4" y="32.8">Conn_Coaxial</text>
<text x="219.3" y="30.4">J5</text>
<text x="234.7" y="33.9">0.02 1W</text>
<text x="234.9" y="31.7">R11</text>
<text x="253.2" y="32.1">VD</text>
<text x="126.2" y="41.4">10uF</text>
<text x="188.4" y="38.3">GND</text>
<text x="234.3" y="41.2" transform="rotate(-90 234.3 41.2)">IN-</text>
<text x="239.4" y="41.7" transform="rotate(-90 239.4 41.7)">IN+</text>
<text x="23.2" y="42.3">+3.3V</text>
<text x="98.4" y="42.3">+3.3V</text>
<text x="118.5" y="45.5">GND</text>
<text x="133.5" y="44">C1</text>
<text x="149" y="43.4">GND</text>
<text x="186.4" y="44.9">R7</text>
<text x="191.4" y="47.7" transform="rotate(-90 191.4 47.7)">10k</text>
<text x="229.1" y="46.6">GND</text>
<text x="241" y="46.6">VS</text>
<text x="250.2" y="47">+3.3V</text>
<text x="94.1" y="48.8">R1</text>
<text x="98.5" y="51.2" transform="rotate(-90 98.5 51.2)">10k</text>
<text x="104.9" y="51.4" transform="rotate(-90 104.9 51.4)">10k</text>
<text x="106.1" y="49.3">R3</text>
<text x="110.8" y="52.4">DS1050Z-025+</text>
<text x="115.5" y="50.1">IC1</text>
<text x="125.9" y="49.1">0.1uF</text>
<text x="133.5" y="50.3">C2</text>
<text x="151.9" y="52.5" transform="rotate(-90 151.9 52.5)">10k</text>
<text x="153.1" y="50.6">R6</text>
<text x="201.7" y="53.7">FDD8447L-F085</text>
<text x="207.1" y="51.4">Q1</text>
<text x="224.2" y="51">GND</text>
<text x="231.8" y="53.1" transform="rotate(-90 231.8 53.1)">A0</text>
<text x="234.3" y="53.1" transform="rotate(-90 234.3 53.1)">A1</text>
<text x="239.4" y="53.1" transform="rotate(-90 239.4 53.1)">SCL</text>
<text x="241.9" y="53.1" transform="rotate(-90 241.9 53.1)">SDA</text>
<text x="244.2" y="53">INA219AxD</text>
<text x="245.3" y="50.5">U1</text>
<text x="110" y="56.8">SCL</text>
<text x="110" y="59.3">SDA</text>
<text x="120" y="56.8">VCC</text>
<text x="121.4" y="59.3">A1</text>
<text x="167.5" y="57.7">IC3</text>
<text x="191.7" y="55.6">R9</text>
<text x="192.7" y="58">100</text>
<text x="204" y="58">G</text>
<text x="211.3" y="58">D</text>
<text x="110" y="61.8">A0</text>
<text x="110" y="64.4">GND</text>
<text x="119.4" y="64.4">PWM</text>
<text x="121.4" y="61.8">A2</text>
<text x="132.8" y="60.4">GND</text>
<text x="159.5" y="64.4">N/A_1</text>
<text x="163.9" y="60">UCC27324D</text>
<text x="173.3" y="64.4">N/A_2</text>
<text x="196.3" y="65">GND</text>
<text x="204" y="60.6">S</text>
<text x="226.6" y="60.6">+3.3V</text>
<text x="233.9" y="61.8">R12</text>
<text x="239.4" y="64" transform="rotate(-90 239.4 64)">10k</text>
<text x="242.1" y="63.9" transform="rotate(-90 242.1 63.9)">10k</text>
<text x="243.4" y="62">R14</text>
<text x="96.7" y="68.2">+3.3V</text>
<text x="102.3" y="68.8">GND</text>
<text x="126.2" y="70.7">10uF</text>
<text x="133.9" y="67.7">+3.3V</text>
<text x="146.5" y="69.6">GND</text>
<text x="159.5" y="66.9">INA</text>
<text x="159.5" y="69.5">GND</text>
<text x="173.3" y="66.9">OUTA</text>
<text x="174.6" y="69.5">VDD</text>
<text x="207.1" y="71.7">Q2</text>
<text x="237.3" y="71.2">+3.3V</text>
<text x="93.9" y="74">R2</text>
<text x="98.6" y="76.7" transform="rotate(-90 98.6 76.7)">10k</text>
<text x="104.9" y="76.6" transform="rotate(-90 104.9 76.6)">10k</text>
<text x="106.1" y="74.7">R4</text>
<text x="110.8" y="77.8">DS1050Z-025+</text>
<text x="115.5" y="75.5">IC2</text>
<text x="119.8" y="74.7">GND</text>
<text x="133.5" y="73.2">C3</text>
<text x="159.5" y="72">INB</text>
<text x="173.3" y="72">OUTB</text>
<text x="176.8" y="75.9">0.1uF</text>
<text x="184.3" y="74.6">C5</text>
<text x="192" y="75.9">R10</text>
<text x="201.7" y="74">FDD8447L-F085</text>
<text x="224.1" y="75.7">Conn_Coaxial</text>
<text x="282.1" y="77.2" transform="rotate(-90 282.1 77.2)">double_usb</text>
<text x="110" y="82.2">SCL</text>
<text x="120" y="82.2">VCC</text>
<text x="125.9" y="78.3">0.1uF</text>
<text x="133.5" y="78.3">C4</text>
<text x="169.3" y="79.8">GND</text>
<text x="177.5" y="83.5">1uF</text>
<text x="179.2" y="80.9">C6</text>
<text x="192.7" y="78.4">100</text>
<text x="204" y="78.4">G</text>
<text x="204" y="80.9">S</text>
<text x="211.3" y="78.4">D</text>
<text x="226.3" y="78.9">J6</text>
<text x="238.5" y="80.9">0.02 1W</text>
<text x="238.6" y="78.8">R13</text>
<text x="257" y="79.1">VD</text>
<text x="282.6" y="83.9" transform="rotate(-90 282.6 83.9)">J9</text>
<text x="110" y="84.7">SDA</text>
<text x="110" y="87.2">A0</text>
<text x="110" y="89.8">GND</text>
<text x="119.4" y="89.8">PWM</text>
<text x="121.4" y="84.7">A1</text>
<text x="121.4" y="87.2">A2</text>
<text x="132.8" y="87">GND</text>
<text x="150.6" y="89.9">R5</text>
<text x="184" y="86.5">+3.3V</text>
<text x="192.1" y="88.3">R8</text>
<text x="196.3" y="85.3">GND</text>
<text x="238.1" y="88.2" transform="rotate(-90 238.1 88.2)">IN-</text>
<text x="243.2" y="88.6" transform="rotate(-90 243.2 88.6)">IN+</text>
<text x="48.6" y="95.8">J2</text>
<text x="102.3" y="94.2">GND</text>
<text x="149.4" y="92" transform="rotate(-90 149.4 92)">10k</text>
<text x="191.4" y="90.7" transform="rotate(-90 191.4 90.7)">10k</text>
<text x="232.9" y="93.6">GND</text>
<text x="244.8" y="93.6">VS</text>
<text x="254" y="94">+3.3V</text>
<text x="35.2" y="100.8">+12V</text>
<text x="39.5" y="98.1">Conn_02x04_Odd_Even</text>
<text x="59.2" y="101">GND</text>
<text x="146.8" y="99.3">GND</text>
<text x="188.7" y="98">GND</text>
<text x="221.7" y="98">GND</text>
<text x="235.6" y="100.1" transform="rotate(-90 235.6 100.1)">A0</text>
<text x="238.1" y="100.1" transform="rotate(-90 238.1 100.1)">A1</text>
<text x="243.2" y="100.1" transform="rotate(-90 243.2 100.1)">SCL</text>
<text x="245.7" y="100.1" transform="rotate(-90 245.7 100.1)">SDA</text>
<text x="248" y="100">INA219AxD</text>
<text x="249.1" y="97.5">U2</text>
<text x="36" y="103.9">GND</text>
<text x="36.2" y="105.8">VCC</text>
<text x="59.2" y="106.1">GND</text>
<text x="59.7" y="104.2">+12V</text>
<text x="232.6" y="107.5">+3.3V</text>
<text x="36" y="109">GND</text>
<text x="59.2" y="109.3">VCC</text>
<text x="182.8" y="112.9">RX_Nano_1</text>
<text x="238" y="108.8">R16</text>
<text x="243.2" y="110.9" transform="rotate(-90 243.2 110.9)">10k</text>
<text x="245.8" y="111" transform="rotate(-90 245.8 111)">10k</text>
<text x="247.2" y="109">R17</text>
<text x="45.6" y="118.5">VCC</text>
<text x="92.5" y="114.2">J10</text>
<text x="92.8" y="116.5">Conn_01x02</text>
<text x="126.3" y="118.5">+3.3V</text>
<text x="182.6" y="118">RX_GPS1</text>
<text x="183" y="115.2">Conn_01x01</text>
<text x="241.1" y="118.2">+3.3V</text>
<text x="41.3" y="124.8">VD</text>
<text x="54.3" y="124.3">J3</text>
<text x="83.3" y="120.9">GND</text>
<text x="135.6" y="125.6">GPS1</text>
<text x="182.7" y="123.1">TX_Nano_1</text>
<text x="183" y="120.3">Conn_01x03</text>
<text x="183" y="125.4">Conn_01x01</text>
<text x="260.8" y="126">GND</text>
<text x="54.7" y="126.6">Conn_01x03</text>
<text x="136" y="127.9">Conn_01x04</text>
<text x="270.2" y="131.9">J7</text>
<text x="44.5" y="132.2">+12V</text>
<text x="126.4" y="134.9">GND</text>
<text x="182.8" y="134.5">RX_Nano_2</text>
<text x="183" y="136.8">Conn_01x01</text>
<text x="254.4" y="132.5">+3.3V</text>
<text x="270.6" y="134.3">Conn_01x03</text>
<text x="39.8" y="142.3">Jack-DC</text>
<text x="41.9" y="140">J11</text>
<text x="48.1" y="141.3">VCC</text>
<text x="182.5" y="139.6">TX_GPS1</text>
<text x="183" y="141.9">Conn_01x03</text>
<text x="229" y="141.4">+3.3V</text>
<text x="239.8" y="139.4">R15</text>
<text x="239.8" y="141.9">4.7k</text>
<text x="260.8" y="139.9">GND</text>
<text x="182.7" y="144.6">TX_Nano_2</text>
<text x="183" y="147">Conn_01x01</text>
<text x="254.4" y="146.5">+3.3V</text>
<text x="270.2" y="145.9">J8</text>
<text x="270.6" y="148.2">Conn_01x03</text>
<text x="47.7" y="155.2">GND</text>
<text x="260.8" y="152.6">GND</text>
<text x="254.4" y="159.2">+3.3V</text>
<text x="270.3" y="158.6">J12</text>
<text x="270.6" y="160.9">Conn_01x03</text>
<text x="71.3" y="162.3">H1</text>
<text x="71.7" y="164.6">MountingHole</text>
<text x="86.6" y="162.3">H3</text>
<text x="86.9" y="164.6">MountingHole</text>
<text x="109.4" y="162.3">H5</text>
<text x="109.8" y="164.6">MountingHole</text>
<text x="71.3" y="172.5">H2</text>
<text x="86.6" y="173.8">H4</text>
<text x="110.7" y="173.8">H6</text>
<text x="71.7" y="174.8">MountingHole</text>
<text x="86.9" y="176.1">MountingHole</text>
<text x="111" y="176.1">MountingHole</text>
<text x="110.7" y="181.4">H7</text>
<text x="111" y="183.7">MountingHole</text>
</g>
<g font-size="1.8" fill="#0000c2">
<text x="91.4" y="20.8">For : BME280</text>
<text x="91.4" y="22.9">I2C adres (hex): 0x76</text>
<text x="104.1" y="36">I2C adres (bin): 0101000</text>
<text x="104.1" y="38.1">I2C adres (hex): 0x28</text>
<text x="248.9" y="56.4">I2C adres (bin): 1000101</text>
<text x="248.9" y="58.4">I2C adres (hex): 0x45</text>
<text x="109.2" y="99.5">I2C adres (bin):0101010</text>
<text x="109.2" y="101.6">I2C adres (hex): 0x2A</text>
<text x="251.5" y="112.2">I2C adres (bin): 1000110</text>
<text x="251.5" y="114.3">I2C adres (hex): 0x46</text>
</g>
<g font-size="1.8">
<text x="26.3" y="29.2">1-Wire</text>
<text x="28" y="24.1">SDA</text>
<text x="28.2" y="26.7">SCL</text>
<text x="44.4" y="29.2">UART_TX</text>
<text x="44.4" y="26.7">gnd_pi</text>
<text x="48.1" y="25.4">+5V</text>
<text x="76.3" y="29.2">SDA</text>
<text x="76.5" y="26.7">SCL</text>
<text x="26" y="31.7">gnd_pi</text>
<text x="41.6" y="31.7">10 UART_RX</text>
<text x="76.2" y="34.3">SDO</text>
<text x="76.3" y="31.7">CSB</text>
<text x="41.6" y="36.8">14 gnd_pi</text>
<text x="14" y="47">UART_RX_NanopiM4</text>
<text x="14.1" y="44.4">UART_TX_NanopiM4</text>
<text x="41.6" y="44.4">20 gnd_pi</text>
<text x="26" y="52.1">gnd_pi</text>
<text x="41.6" y="57.1">30 gnd_pi</text>
<text x="94.1" y="55.9">SDA</text>
<text x="100.6" y="54.6">SCL</text>
<text x="238.8" y="58.4">SCL</text>
<text x="241.3" y="55.9">SDA</text>
<text x="41.6" y="62.2">34 gnd_pi</text>
<text x="26" y="69.8">gnd_pi</text>
<text x="94.1" y="81.3">SDA</text>
<text x="100.6" y="80">SCL</text>
<text x="239" y="105.4">SCL</text>
<text x="245.1" y="102.9">SDA</text>
<text x="79.3" y="113">gnd_pi</text>
<text x="157.5" y="113">UART_RX_NanopiM4</text>
<text x="166.9" y="115.6">UART_RX</text>
<text x="169.5" y="118.1">rx_gps</text>
<text x="122.5" y="124.5">rx_gps</text>
<text x="157.7" y="123.2">UART_TX_NanopiM4</text>
<text x="167.1" y="120.6">UART_TX</text>
<text x="122.6" y="127">tx_gps</text>
<text x="157.5" y="134.6">UART_RX_NanopiM4</text>
<text x="166.9" y="137.2">UART_RX</text>
<text x="167.1" y="142.2">UART_TX</text>
<text x="169.6" y="139.7">tx_gps</text>
<text x="248.9" y="141">1-Wire</text>
<text x="157.7" y="144.8">UART_TX_NanopiM4</text>
</g>
</svg>
